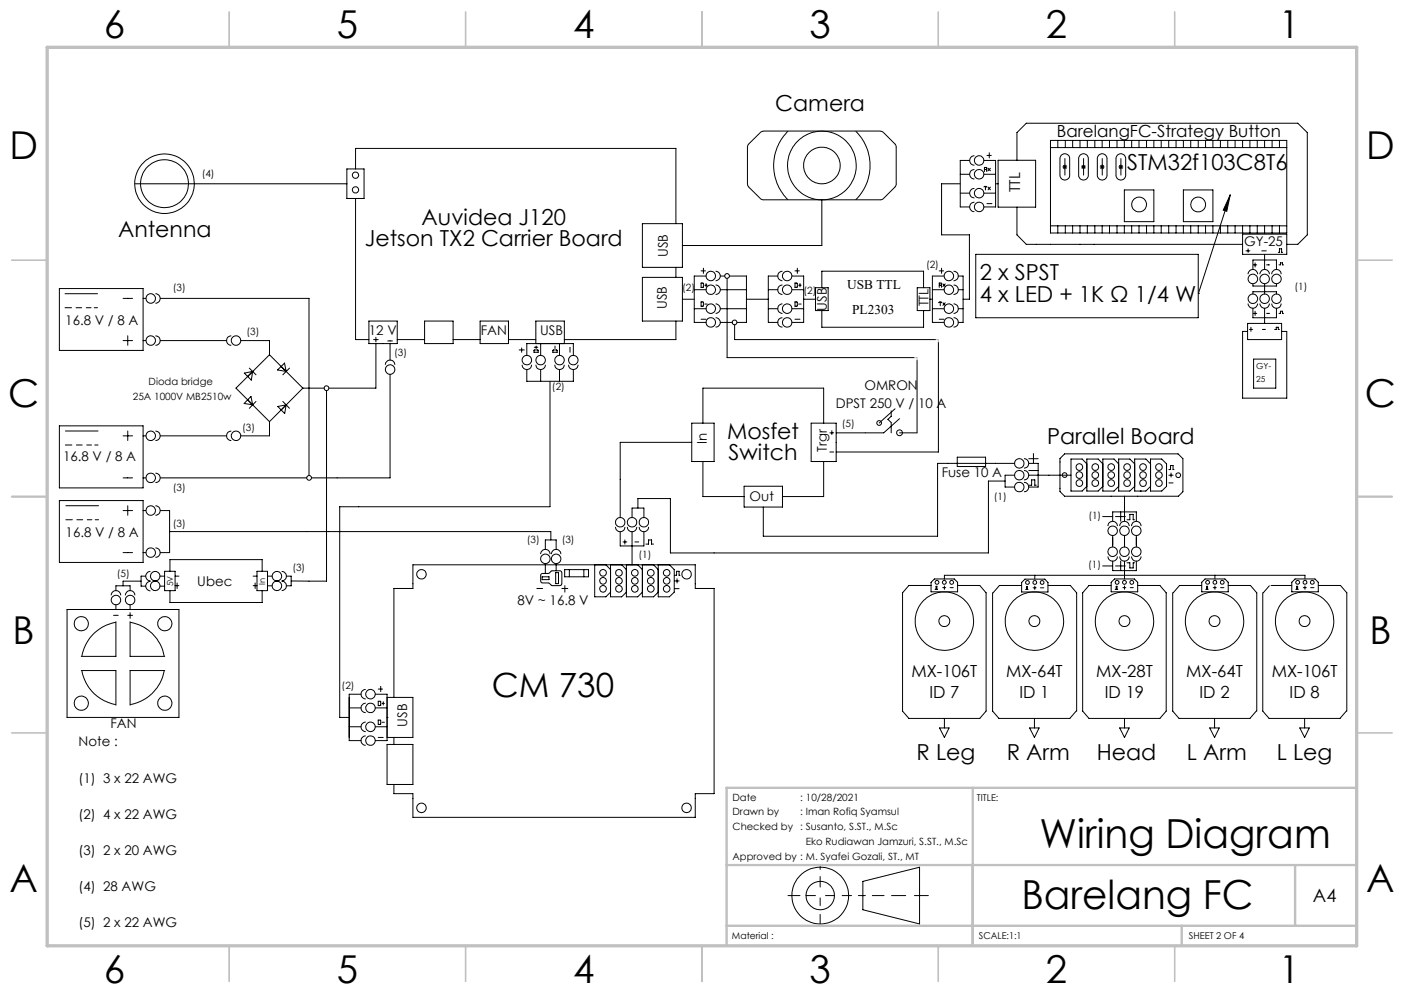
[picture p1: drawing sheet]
<svg xmlns="http://www.w3.org/2000/svg" width="297mm" height="210mm" viewBox="0 0 297 210" stroke-linecap="round" stroke-linejoin="round" font-family="sans-serif">
<g fill="none" stroke="#000" stroke-width=".21">
<path d="M28.5 38.9h44.9M73.4 35.7h3.6v6.3h-3.6zM75.2 35.7v-4.3h67.8v15.9M158.4 30.4l2.6-2.5 .5-.2 24.9 .1 .4 .2 2.6 2.6 .2 .4v8l-.2 .5-2.5 2.5-.5 .3h-25.1l-.3-.2-2.6-2.5-.2-.5-.1-8.1zM166.7 27.7a10.2 10.2 0 0 0 0 14.6M181 27.7a10.2 10.2 0 0 1 0 14.6M203.1 36.9h2M203.1 38.9h-3.9v10.8h5.9v13.6h-1.4M205.1 33.9h-2v9.9h2M206.1 32.9a1.01 1.01 0 0 0-1 1 1.01 1.01 0 0 0 1 1.1M206.1 35.8a1.01 1.01 0 0 0-1 1 1.01 1.01 0 0 0 1 1M206.1 39.9a1.01 1.01 0 0 0-1 1 1.01 1.01 0 0 0 1 1"/>
<path d="M208.1 33.9h2.5v9.9h-2.5M208.1 39.5l.1-.1 .5 .1M208.1 36.9h2.5M208.2 35.8h.4M208.5 39.4v.8M208.6 35.8l.1-.3-.5-.1v.9M208.6 35.8l.1 .5M208.8 32.9h.9M209 35.6l.5 .5M209 39.6l.5 .5M209.3 32.3v1.1M209.5 35.6l-.5 .5"/>
<path d="M209.5 39.6l-.5 .5M210.6 38.9h.5M211.1 33.9h8v9.9h-8zM215.1 33.9v-5.9l2-1.9h57.4l2 1.9v21.7l-2 2h-2.3M222.2 29.7h50v19.6h-50zM222.2 31.2h50M223.8 29.7v1.5M224.6 32.8a1.03 1.03 0 0 1 1.1-.2 1.03 1.03 0 0 1 .6 .9v3.6a1.02 1.02 0 0 1-1.1 1 1.02 1.02 0 0 1-1-1v-3.7zM224.8 35.3h.9M224.9 35l.7 .7M225.2 34.8v1M225.4 29.7v1.5"/>
<path d="M225.6 35l-.7 .7M226.9 29.7v1.5M228.5 29.7v1.5M228.5 32.8a1.03 1.03 0 0 1 1.1-.2 1.03 1.03 0 0 1 .6 .9v3.6a1.02 1.02 0 0 1-1 1 1.02 1.02 0 0 1-1-1v-3.7zM228.7 35.3h1M228.8 35l.8 .7M229.2 34.8v1M229.6 35l-.8 .7M230 29.7v1.5M231.6 29.7v1.5M232.4 32.9a1.02 1.02 0 0 1 1.1-.3 1.02 1.02 0 0 1 .7 .9v3.6a1.02 1.02 0 0 1-1 1 1.02 1.02 0 0 1-1.1-1v-3.7zM232.7 35.3h.9"/>
<path d="M232.8 35l.7 .7M233.2 29.7v1.5M233.2 34.8v1M233.5 35l-.7 .7M234.7 29.7v1.5M236.3 29.7v1.5M236.4 32.8a1.03 1.03 0 0 1 1.1-.2 1.03 1.03 0 0 1 .6 .9v3.6a1.02 1.02 0 0 1-1 1 1.02 1.02 0 0 1-1-1v-3.7zM236.6 35.3h1M236.7 35l.8 .7M237.1 34.8v1M237.5 35l-.8 .7M237.8 29.7v1.5"/>
<path d="M239.4 29.7v1.5M240.9 29.7v1.5M242.5 29.7v1.5M244.1 29.7v1.5M245.6 29.7v1.5M247.2 29.7v1.5M248.8 29.7v1.5M250.3 29.7v1.5M251.9 29.7v1.5M253.5 29.7v1.5M255 29.7v1.5M256.6 29.7v1.5"/>
<path d="M258.2 29.7v1.5M259.7 29.7v1.5M261.3 29.7v1.5M262.9 29.7v1.5M264.4 29.7v1.5M266 29.7v1.5M267.5 29.7v1.5M269.1 29.7v1.5M270.7 29.7v1.5M75.2 42v29.8h2.8M135.9 58.7h8.5v9.2h-8.5zM135.9 47.3h8.5v9.2h-8.5z"/>
<path d="M143 56.5v2.2M148.3 59.9l.5 .1-.1 .8h-.4zM148.3 57.3h.9M148.8 56.7v1.1M149.4 58.4h-2.5v9.8h2.5M149.4 60v.7M151.4 57.4a1.01 1.01 0 0 1 1 1 1.01 1.01 0 0 1-1 1M152.4 58.4h.9M153.8 58.9v16.7h39.7M154.3 58.4h3.6v9.8h-2M164.5 58.4h-2v9.8h2M165.5 57.4a1.01 1.01 0 0 0-1 1 1.01 1.01 0 0 0 1 1"/>
<path d="M167.5 58.4h2.5v9.8h-2.5M168.2 57.3h.9M168.2 59.9l.5 .1-.1 .8h-.4zM168.7 56.7v1.1M169.2 60v.7M173.8 42.3v9.6h-29.4M198.7 57.3h.9M199.2 56.7v1.1M199.7 58.4h-2.5v9.8h2.5M201.7 57.4a1.01 1.01 0 0 1 1 1 1.01 1.01 0 0 1-1 1M202.7 58.4h1v9.8h-1M203.1 40.8h2"/>
<path d="M206.1 42.7a1.01 1.01 0 0 0-1 1.1 1.01 1.01 0 0 0 1 1M206.4 53.8h47.1v13.4h-47.1zM208.1 40.8h2.5M208.8 43.1h1M215.1 43.8v5.9l2 2h45.8M222.2 47.8h50M223.8 47.8v1.5M225.4 47.8v1.5M226.9 47.8v1.5M228.5 47.8v1.5M230 47.8v1.5M231.6 47.8v1.5"/>
<path d="M233.2 47.8v1.5M234.7 47.8v1.5M236.3 47.8v1.5M237.8 40.2h6.3v6.7h-6.3zM237.8 47.8v1.5M239.4 47.8v1.5M240.9 47.8v1.5M242.5 47.8v1.5M244.1 47.8v1.5M245.6 47.8v1.5M247.2 47.8v1.5M248.8 47.8v1.5"/>
<path d="M250.3 40.2h6.3v6.7h-6.3zM250.3 47.8v1.5M251.9 47.8v1.5M253.5 47.8v1.5M255 47.8v1.5M256.6 47.8v1.5M258.2 47.8v1.5M259.7 47.8v1.5M260.2 41.2l-6.7 20.9M260.2 41.2l-.7 3.5-.7-.3zM261.3 47.8v1.5M262.9 49.5h9.3v4.3h-9.3z"/>
<path d="M262.9 47.8v1.5M263.6 53h.8M264 58a1.01 1.01 0 0 1 1-1 1.01 1.01 0 0 1 1 1M264 52.6v.8M264.4 47.8v1.5M265 57v-2h5v2M265 60v.5h5v-.5M265.2 56h.7M265.5 55.6v.9M266 47.8v1.5M266.5 58a1.01 1.01 0 0 1 1-1 1.01 1.01 0 0 1 1 1M266.9 53h1"/>
<path d="M267.5 47.8v1.5M267.5 53.8v3.2M267.5 60v2.2M267.9 56h.7M269 58a1.01 1.01 0 0 1 1-1 1.01 1.01 0 0 1 1 1M269.1 47.8v1.5M270.4 53.4h.3v-.8h.4v.8h.2M270.5 56h.4v-.4h.4v.4h.2M270.7 47.8v1.5M12.6 61h17.7v13.1h-17.7zM13.8 62.1h6.8M13.8 65.1h1.3"/>
<path d="M16.1 65.1h1.2M18.2 65.1h1.1M19.9 65.1h.7M26 63.1h2M26 72h2M27 71v2M30.3 63.1h.6M30.3 72h.6M32.9 71a1.01 1.01 0 0 1 1 1 1.01 1.01 0 0 1-1 1M32.9 62.1a1.01 1.01 0 0 1 1 1 1.01 1.01 0 0 1-1 1M33.9 63.1h31.5v37.5M33.9 72h14"/>
<path d="M48.9 71a1.01 1.01 0 0 0-1 1 1.01 1.01 0 0 0 1 1M50.9 72h6.1v3M52.7 77.8l1.5 1.5M53.4 78.6l-1 1M53.4 78.6l-.2 1.8-.8-.8M53.4 78.6l-1.7 .3 .7 .7M57 75l7.1 7.1M57 75l-7.1 7.1 7.1 7.1M58.7 78.2l1.5-1.4 .3 1.8zM61.2 77.8l-1.4 1.5M78 67.9h6v4.8h-6zM79 71.8h1"/>
<path d="M79.5 71.3v1M79.5 72.7v9.4h-9.9M81.5 77.1a1.01 1.01 0 0 1 1-.9 1.01 1.01 0 0 1 1 .9M82 72.1h1M82.5 79.2v21.9h-16.6M82.5 72.7v3.5M84 71.8h5.8M89.8 67.9h6v4.8h-6zM95.8 71.8h5.8M101.6 67.9h6v4.8h-6zM107.6 71.8h5.7M109.8 74h1.1"/>
<path d="M110.3 73.6v.9M110.5 77.1a1.01 1.01 0 0 0 1 1.1 1.01 1.01 0 0 0 1-1.1M111.4 75.2v-2.5h9.9v2.5M111.4 78.2v2.4h9.9v-2.4M113 74h.8v.5h-.8zM113 73.4h.8M113.3 77.1a1.01 1.01 0 0 0 1.1 1.1 1.01 1.01 0 0 0 1-1.1M113.3 72.7v-4.8h6.1v4.8M113.4 73.2v.5M114.4 72.7v2.5M114.4 78.2v2.4M116.9 74.1l.9-.1 .1 .5h-1z"/>
<path d="M117.4 77.1a1.01 1.01 0 0 0 1 1.1 1.01 1.01 0 0 0 1-1.1M117.4 73.2v.5M118.4 72.7v2.5M118.4 78.2v2.4M120.3 77.1a1.01 1.01 0 0 0 1 1.1 1.01 1.01 0 0 0 1-1.1M120.6 73.4v1.1M143 67.9v3.9h-23.6M144.4 63.3h2.5M146.9 65.3h2.5M146.9 61.3h2.5M148.3 63.8l.5 .2-.1 .8h-.4zM148.3 67.5h1.1"/>
<path d="M149.1 60.3h.5M149.1 64.3h.5M151.4 67.2a.99 .99 0 0 1 1 1 .99 .99 0 0 1-1 1M151.4 64.3a1.01 1.01 0 0 1 1 1 1.01 1.01 0 0 1-1 1M151.4 60.3a1.01 1.01 0 0 1 1 1 1.01 1.01 0 0 1-1 1M152.4 65.3h5.5M152.4 68.2h2.5M152.4 61.3h5.5M155.4 68.7v3.1h42.6M157.9 63.3h4.6M162.5 65.3h2M162.5 61.3h2"/>
<path d="M165.5 60.3a1.01 1.01 0 0 0-1 1 1.01 1.01 0 0 0 1 1M165.5 64.3a1.01 1.01 0 0 0-1 1 1.01 1.01 0 0 0 1 1M165.5 67.2a.99 .99 0 0 0-1 1 .99 .99 0 0 0 1 1M167.5 65.3h2.5M167.5 61.3h2.5M168.2 67.5h1M168.2 63.8l.5 .2-.1 .8h-.4zM168.9 60.3h.6M168.9 64.3h.6M170 63.3h2.5M172.5 60.8h2.7v4.9h-2.7zM173.8 60.8v-3.4h21.6v3.4"/>
<path d="M173.8 65.7v3.5h21.6v-3.5M194 76.2v15.3h-3.7M194 60.8h2.7v4.9h-2.7zM196.7 63.3h.5M197.2 65.3h2.5M197.2 61.3h2.5M198.5 72.3v23.3h-21.6M198.6 64l.1-.1 .5 .1M198.7 67.5h1M198.7 60.3h.4M198.9 63.9v.8M199.1 60.3l.1-.3-.5-.1v.9"/>
<path d="M199.1 60.3l.1 .5M199.5 60l.5 .6M199.5 64l.5 .6M200 60l-.5 .6M200 64l-.5 .6M201.7 60.3a1.01 1.01 0 0 1 1 1 1.01 1.01 0 0 1-1 1M201.7 64.3a1.01 1.01 0 0 1 1 1 1.01 1.01 0 0 1-1 1M201.7 67.2a.99 .99 0 0 1 1 1 .99 .99 0 0 1-1 1M202.7 65.3h1M202.7 61.3h1M253.5 62.1h.1M263.9 68.4h7.2v3.4h-7.2z"/>
<path d="M263.9 70.1h-1v14.1h9.3v-14.1h-1.1M264 64.2a1.01 1.01 0 0 0 1 1 1.01 1.01 0 0 0 1-1M264.3 69.7h.7M264.6 69.2v.9M265 65.2v2h5v-2M265 62.2v-.5h5v.5M265.2 66.3h.7M265.2 75.9h4.7v6.2h-4.7zM265.5 65.8v.9M266.5 64.2a1.01 1.01 0 0 0 1 1 1.01 1.01 0 0 0 1-1M267.1 69.7h.6M267.5 65.2v3.2"/>
<path d="M267.9 66.3h.7M269 64.2a1.01 1.01 0 0 0 1 1 1.01 1.01 0 0 0 1-1M269.6 69.7h.4v-.5h.4v.5h.3M270.5 66.3h.4v-.5h.4v.5h.2M12.6 90.1h17.7v13.1h-17.7zM13.8 94.1h1.4M13.8 91.1h6.9M16.2 94.1h1.2M18.3 94.1h1.1M20 94.1h.7M26 92.2h2M27 91.1v2.1"/>
<path d="M30.3 92.2h.6M32.9 91.1a1.01 1.01 0 0 1 1 1.1 1.01 1.01 0 0 1-1 1M33.9 92.2h14M48.9 91.1a1.01 1.01 0 0 0-1 1.1 1.01 1.01 0 0 0 1 1M53.1 83.8l.3 1.8-1.8-.3zM53.4 85.6l-.7 .8M54.2 84.9l-.8 .7M57 89.2v3h-6.1M59.8 84.9l.7 .7M60.5 85.6l-.3 1.8-.7-.7M60.5 85.6l-1 1.1M60.5 85.6l-1.7 .4 .7 .7"/>
<path d="M60.5 85.6l.7 .8M64.1 82.1l-7.1 7.1M64.1 82.1h4.5M69.1 82.6v40.3h-7.5M116.3 80.6v26.6h-44.4v44.5h2M146.3 89.5h4.8v8.1h-4.8zM146.3 93.5h-15.1v16M148.7 89.5v-7.4h25.5v7.4M148.7 97.6v7.4h8.7M171.6 89.5h5.3v8.1h-5.3zM174.2 97.6v7.4h-8.7M175.5 91.5h.9"/>
<path d="M175.5 95.6h.9M176 91.1v.8M188.5 86.9v1.1l-.7 .7 .7 .7v2.1M189.3 86.5l-3.3 3M190.3 88.5l-3.4 3h-10M202.5 96.7h6v2h-6zM214.6 98h-16.3v15.4h-36.8v-6.2M216.6 99.5a.99 .99 0 0 1 1 1 .99 .99 0 0 1-1 1M216.6 97a1.01 1.01 0 0 1 1 1 1.01 1.01 0 0 1-1 1M217.6 97h2M217.6 98h2v5h-2M217.6 99.5h2"/>
<path d="M218.6 95.9v2.1M224.2 97l1-1h24l1 1v7l-.9 .9h-24.1l-1-.9zM229.9 98.1l-1-1h-2.3v6.7h2.3l1-.9M233.3 98.1l-1-1h-2.4v6.7h2.4l1-.9M236.6 98.1l-.9-1h-2.4v6.7h2.4l.9-.9M240 98.1l-1-1h-2.4v6.7h2.4l1-.9M243.4 97.1h2.3l1.1 1v4.8l-1.1 .9h-2.3zM243.4 98.1l-1-1h-2.4v6.7h2.4l1-.9M247.3 99.3h.3v-.8h.5v.8h.3M12.6 105.9h17.7v13h-17.7zM13.9 109.9h1.4M13.9 107h6.9"/>
<path d="M16.3 109.9h1.2M18.5 109.9h.9M20.1 109.9h.7M26 108h2M26 116.9h2M26 101.1h2M27 107v2M30.3 108h.6M30.3 116.9h.6M30.3 101.1h.6M32.9 107a1.01 1.01 0 0 1 1 1 1.01 1.01 0 0 1-1 1M32.9 115.9a.99 .99 0 0 1 1 1 .99 .99 0 0 1-1 1"/>
<path d="M32.9 100.1a.99 .99 0 0 1 1 1 .99 .99 0 0 1-1 1M33.9 108h2v8.9h-2M33.9 101.1h31M35.9 112.4h80.6v1.8M114.4 117.2a1.01 1.01 0 0 1 1-1 1.01 1.01 0 0 1 1 1M115.4 116.2v-2h2.3v2M115.4 119.2v2.1M116.6 117.2a1.01 1.01 0 0 1 1-1 1.01 1.01 0 0 1 1 1M117.7 119.2v1.5M125.8 119.4v6.8h2.4l1-1M128.2 119.4l1 1.1M129.2 119.4v6.8h2.3l1-1"/>
<path d="M130.2 111.4a.99 .99 0 0 0 1 1.1 .99 .99 0 0 0 1-1.1M131.2 112.5v3h5v-3M131.5 119.4l1 1.1M131.8 114.6h.8M132.2 114.2v.9M132.5 119.4v6.8h2.4l1-1M132.7 111.4a.99 .99 0 0 0 1 1.1 .99 .99 0 0 0 1-1.1M133.7 109.5v-2.1h2.5v2.1M133.7 112.5v6.9M134.3 114.6h.8M134.9 119.4l1 1.1M135.2 111.4a.99 .99 0 0 0 1 1.1 .99 .99 0 0 0 1-1.1"/>
<path d="M135.9 119.4v6.8h2.4l.9-1M136.6 115.1h.6v-.9h.6v.9h.5M138.3 119.4l.9 1.1M139.2 119.4v6.8h2.4l1-1v-4.7l-1-1.1M157.4 102.8h8.1v4.4h-8.1zM212.6 101.7h-3.5v15.2h-67.3v-11.5h-6.9v2M214.6 100.5h-2v2.5h2M216.6 102a.99 .99 0 0 1 1 1 .99 .99 0 0 1-1 1M217.6 102.6h.6v-1.1h.7v1.1h.3M217.6 100.5h9M233.3 109.2h2.1M233.3 119.7h2.1"/>
<path d="M234.4 111.3a1.01 1.01 0 0 1 1-1.1 1.01 1.01 0 0 1 1 1.1M234.4 117.7a1.01 1.01 0 0 0 1 1 1.01 1.01 0 0 0 1-1M235.4 110.2v-1.9h5v1.9M235.4 118.7v2h5v-2M235.4 113.2v2.5M236 109.2h2.1M236 119.7h2.1M236.9 111.3a1.01 1.01 0 0 1 1-1.1 1.01 1.01 0 0 1 1 1.1M236.9 117.7a1.01 1.01 0 0 0 1 1 1.01 1.01 0 0 0 1-1M237.1 108.3v1.9M237.1 118.7v2M237.9 104.9v5.3"/>
<path d="M237.9 113.2v2.5M237.9 118.7v3.7M238.4 109.9h.6v-1.1h.7v1.1h.3M238.4 119h.6v1.1h.7v-1.1h.3M239.4 111.3a1.01 1.01 0 0 1 1-1.1 1.01 1.01 0 0 1 1 1.1M239.4 117.7a1.01 1.01 0 0 0 1 1 1.01 1.01 0 0 0 1-1M240.4 113.2v2.5M241.2 103.8h.1M247.3 100.5h.8M247.3 102.1h.8M247.7 100v.9M14.2 128.9h23.7v22.8h-23.7z"/>
<path d="M23.5 125.9a1.01 1.01 0 0 1 1-1 1.01 1.01 0 0 1 1 1M24 130.1h1M24.5 131.6a8.8 8.8 0 0 0-7.2 7.2M24.5 124.9v-1h3v1M24.5 131.5v7.3h-7.3M24.5 127.9v1M26.5 125.9a1.01 1.01 0 0 1 1-1 1.01 1.01 0 0 1 1 1M27 130.1h1M27.5 131.5v7.3h7.4M27.5 127.9v1M27.5 129.6v1.2M27.5 131.6a8.8 8.8 0 0 1 7.2 7.2"/>
<path d="M29.8 122.9h-3.8v1M30.8 121.8h-1v2.2h1M31.8 122.9a1.01 1.01 0 0 0-1 1 1.01 1.01 0 0 0 1 1M31.8 120.9a1.01 1.01 0 0 0-1 1 1.01 1.01 0 0 0 1 1M33.8 121.8h1M33.8 124h1M34.8 120.8h2.2v4.1h-2.2zM35.9 120.8v-2.5h19.6v2.5M35.9 124.9v2.5h19.6v-2.5M37 123.9h.9M37 121.8h.9M37.5 123.3v1.2"/>
<path d="M53.6 123.9h.8M53.6 121.8h.8M54 123.3v1.2M54.4 120.8h2.2v4.1h-2.2zM56.6 121.8h1M56.6 123.9h1M59.6 120.9a1.01 1.01 0 0 1 1 1 1.01 1.01 0 0 1-1 1M59.6 122.9a1.01 1.01 0 0 1 1 1 1.01 1.01 0 0 1-1 1M60.6 121.8h1v2.1h-1M113.6 124.5h1.2M114.4 121.5l.3-.2h1.3l.7-.6h1.9l.3 .4-.1 2.6-.4 .2h-1.6l-.7-.6-1.6-.1-.1-.3zM114.7 122h1.4v.6h-1.4z"/>
<path d="M117.5 121.1h.6v2.3h-.6zM118.9 124.5h1.2M119.5 120.5h5v1.5h-5zM119.5 123.9v1.3M120.4 120.5v1.5M123.5 120.5v1.5M142.8 121.7h.3v-.9h.6v.9h.2M142.8 124.5h.9M142.8 122.9h.9M143.2 122.4v.9M197 123.8h-4.7l-1.4 1.6v25l1.4 1.5h15l1.3-1.5v-25l-1.3-1.6h-4.7M197.7 122.4h4.2l.7 .7v2.1h-5.6v-2.1z"/>
<path d="M197.8 124.6h.2v-.6h.2v.6h.1M199.4 124.3h.7M199.8 122.4v-.7h76.2v.7M199.8 123.9v.7M201 124.3h.6M210 125.4v25l1.3 1.5h15l1.3-1.5M216.1 123.2l.7-.7h4.2l.7 .7v2h-5.6zM216.1 123.8h-4.7l-1.3 1.6M217 124.7h.1v-.7h.2v.7h.2M218.5 124.3h.7M218.9 121.7v.7M218.9 124v.7"/>
<path d="M220.1 124.3h.7M221.7 123.8h4.7l1.4 1.6v25M235.1 123.1l.7-.7h4.2l.7 .7v2.1h-5.6zM235.1 123.8h-4.7l-1.4 1.6v25l1.4 1.5h15l1.3-1.5v-25l-1.3-1.6h-4.7M235.9 124.6h.2v-.6h.2v.6h.1M237.5 124.3h.7M237.9 123.9v.7M239.1 124.3h.6M248.1 125.4v25l1.3 1.5h15l1.3-1.5M254.2 123.1l.7-.7h4.2l.7 .7v2.1h-5.6zM254.2 123.8h-4.7l-1.3 1.6M255.1 124.6h.1v-.6h.2v.6h.2"/>
<path d="M256.6 124.3h.7M257 121.7v.7M257 123.9v.7M258.2 124.3h.7M259.8 123.8h4.7l1.4 1.6v25M267.1 125.4v25l1.4 1.5h15l1.3-1.5M268.6 123.8l-1.4 1.6M268.8 123.8h4.5M274 122.4h4.2l.7 .7v2.1h-5.6v-2.1zM274.1 124.6h.2v-.6h.2v.6h.1M275.7 124.3h.6M276 123.9v.7"/>
<path d="M277.2 124.3h.8M278.9 123.8h4.7l1.3 1.6v25M17.2 141.8h7.3v7.3M17.3 141.8a8.8 8.8 0 0 0 7.2 7.2M34.7 141.8a8.9 8.9 0 0 1-7.2 7.2M34.9 141.8h-7.4v7.3M73.9 149.7h2.5M73.9 153.7h2.5M76.4 146.8h-2.5v9.8h2.5M77.4 148.7a.99 .99 0 0 0-1 1 .99 .99 0 0 0 1 1M77.4 152.7a1.01 1.01 0 0 0-1 1 1.01 1.01 0 0 0 1 1M77.4 145.8a1.01 1.01 0 0 0-1 1 1.01 1.01 0 0 0 1 1"/>
<path d="M77.4 155.6a.99 .99 0 0 0-1 1 .99 .99 0 0 0 1 1M79.4 146.8h2.5v9.8h-2.5M79.4 149.7h2.5M79.4 153.7h2.5M80 148.3l.5 .1-.1 .8h-.4zM80 152.3l.5 .1-.1 .8h-.4zM80 156h1.1M80 145.7h.9M80.5 145.2v1.1M80.8 152.7h.5M80.8 148.8h.5M81.1 148.4v.7"/>
<path d="M81.9 151.7h.1M81.9 147.5h5.4v8.5h-5.4M81.9 157.4h5.4v8.5h-5.4zM83.3 147.5v-23h4v-5.1h59.8v5.1h4v43.3h-4v5.1h-59.8v-5.1h-4v-1.9M83.3 156v1.4M198.8 153.9h2l-1 2.1zM199.8 151.9v2M217.8 153.9h2l-1 2.1zM218.8 151.9v2M236.9 153.9h2l-1 2.1zM237.9 151.9v2M255.9 153.9h2l-1 2.1z"/>
<path d="M256.9 151.9v2M275 153.9h2l-1 2.1zM276 151.9v2M166.7 189.4h2.5M170.5 189.4h2M173.5 182.9v1M173.5 185.4v2.2M173.5 189.9v1.6M173.5 193.4v2M174.6 189.4h1.9M178.2 189.4h1.9M181.6 189.4h1.5"/>
<path d="M182.5 186.4l12-3v12l-12-3zM184.5 189.4h2.5M188.6 189.4h3M193.4 189.4h3"/>
<circle cx="34.8" cy="38.8" r="5.1"/>
<circle cx="34.8" cy="38.8" r="6.3"/>
<circle cx="75.2" cy="37.1" r=".67"/>
<circle cx="173.9" cy="35" r="7.3"/>
<circle cx="173.9" cy="35" r="3.9"/>
<circle cx="207.1" cy="33.9" r="1.01"/>
<circle cx="207.1" cy="36.9" r="1"/>
<circle cx="75.2" cy="40.2" r=".67"/>
<circle cx="150.4" cy="58.4" r="1.01"/>
<circle cx="153.8" cy="58.4" r=".5"/>
<circle cx="166.5" cy="58.4" r="1"/>
<circle cx="200.7" cy="58.4" r="1.01"/>
<circle cx="207.1" cy="43.8" r="1.01"/>
<circle cx="207.1" cy="40.8" r="1"/>
<circle cx="241" cy="43.2" r="1.56"/>
<circle cx="253.5" cy="43.3" r="1.56"/>
<circle cx="265" cy="59" r="1.01"/>
<circle cx="267.5" cy="59" r="1.01"/>
<circle cx="270" cy="59" r="1"/>
<circle cx="31.9" cy="72" r="1"/>
<circle cx="31.9" cy="63.1" r="1.01"/>
<circle cx="49.9" cy="72" r="1"/>
<circle cx="82.5" cy="78.1" r="1"/>
<circle cx="111.4" cy="76.1" r=".99"/>
<circle cx="114.4" cy="76.2" r="1"/>
<circle cx="118.4" cy="76.2" r=".99"/>
<circle cx="121.3" cy="76.2" r="1"/>
<circle cx="150.4" cy="61.3" r="1"/>
<circle cx="150.4" cy="68.2" r="1"/>
<circle cx="150.4" cy="65.3" r="1.01"/>
<circle cx="155.4" cy="68.2" r=".49"/>
<circle cx="166.5" cy="65.3" r="1"/>
<circle cx="166.5" cy="68.2" r=".99"/>
<circle cx="166.5" cy="61.3" r=".99"/>
<circle cx="200.7" cy="65.3" r="1.01"/>
<circle cx="200.7" cy="61.3" r="1"/>
<circle cx="200.7" cy="68.2" r="1"/>
<circle cx="265" cy="63.2" r="1"/>
<circle cx="267.5" cy="63.2" r="1"/>
<circle cx="270" cy="63.2" r=".99"/>
<circle cx="31.9" cy="92.2" r="1.01"/>
<circle cx="49.9" cy="92.2" r="1"/>
<circle cx="69.1" cy="82.1" r=".5"/>
<circle cx="186" cy="89.5" r=".49"/>
<circle cx="190.3" cy="91.5" r=".62"/>
<circle cx="215.6" cy="98" r="1"/>
<circle cx="228.3" cy="98.8" r=".69"/>
<circle cx="231.7" cy="98.8" r=".71"/>
<circle cx="235.1" cy="98.8" r=".7"/>
<circle cx="238.4" cy="98.8" r=".71"/>
<circle cx="241.8" cy="98.8" r=".71"/>
<circle cx="245.2" cy="98.8" r=".69"/>
<circle cx="31.9" cy="108" r="1.01"/>
<circle cx="31.9" cy="116.9" r="1"/>
<circle cx="31.9" cy="101.1" r="1"/>
<circle cx="65.4" cy="101.1" r=".49"/>
<circle cx="115.4" cy="118.2" r="1"/>
<circle cx="117.6" cy="118.2" r="1.01"/>
<circle cx="131.2" cy="110.4" r="1"/>
<circle cx="133.7" cy="110.4" r="1"/>
<circle cx="136.2" cy="110.4" r="1"/>
<circle cx="215.6" cy="103" r="1"/>
<circle cx="215.6" cy="100.5" r="1"/>
<circle cx="225.2" cy="100.5" r=".49"/>
<circle cx="228.3" cy="102.2" r=".71"/>
<circle cx="228.3" cy="100.5" r=".69"/>
<circle cx="231.7" cy="102.2" r=".71"/>
<circle cx="231.7" cy="100.5" r=".71"/>
<circle cx="235.1" cy="102.2" r=".71"/>
<circle cx="235.1" cy="100.5" r=".7"/>
<circle cx="235.4" cy="116.7" r="1.01"/>
<circle cx="235.4" cy="112.2" r="1"/>
<circle cx="237.9" cy="116.7" r="1.01"/>
<circle cx="237.9" cy="112.2" r="1"/>
<circle cx="238.4" cy="102.2" r=".71"/>
<circle cx="238.4" cy="100.5" r=".71"/>
<circle cx="240.4" cy="116.7" r="1.01"/>
<circle cx="240.4" cy="112.2" r="1"/>
<circle cx="241.8" cy="102.2" r=".71"/>
<circle cx="241.8" cy="100.5" r=".71"/>
<circle cx="245.2" cy="102.2" r=".7"/>
<circle cx="245.2" cy="100.5" r=".69"/>
<circle cx="249.2" cy="100.5" r=".51"/>
<circle cx="17.2" cy="131.9" r="1.51"/>
<circle cx="24.5" cy="126.9" r="1"/>
<circle cx="27.5" cy="126.9" r="1"/>
<circle cx="32.8" cy="123.9" r="1.01"/>
<circle cx="32.8" cy="121.8" r="1"/>
<circle cx="34.9" cy="131.9" r="1.51"/>
<circle cx="58.6" cy="121.8" r="1"/>
<circle cx="58.6" cy="123.9" r="1.01"/>
<circle cx="89.2" cy="121.5" r="1"/>
<circle cx="127.6" cy="124.5" r=".71"/>
<circle cx="127.6" cy="121.1" r=".71"/>
<circle cx="127.6" cy="122.8" r=".71"/>
<circle cx="130.9" cy="124.5" r=".71"/>
<circle cx="130.9" cy="121.1" r=".69"/>
<circle cx="130.9" cy="122.8" r=".69"/>
<circle cx="134.3" cy="124.5" r=".71"/>
<circle cx="134.3" cy="121.1" r=".71"/>
<circle cx="134.3" cy="122.8" r=".71"/>
<circle cx="137.7" cy="124.5" r=".71"/>
<circle cx="137.7" cy="121.1" r=".7"/>
<circle cx="137.7" cy="122.8" r=".7"/>
<circle cx="141" cy="124.5" r=".71"/>
<circle cx="141" cy="121.1" r=".71"/>
<circle cx="141" cy="122.8" r=".71"/>
<circle cx="145.2" cy="121.5" r="1"/>
<circle cx="198.2" cy="123.2" r=".41"/>
<circle cx="199.8" cy="123.2" r=".4"/>
<circle cx="199.8" cy="131.4" r="6.2"/>
<circle cx="199.8" cy="131.3" r="1.15"/>
<circle cx="201.3" cy="123.2" r=".4"/>
<circle cx="217.4" cy="123.2" r=".39"/>
<circle cx="218.8" cy="131.4" r="6.2"/>
<circle cx="218.8" cy="131.3" r="1.15"/>
<circle cx="218.9" cy="123.2" r=".4"/>
<circle cx="220.5" cy="123.2" r=".4"/>
<circle cx="236.3" cy="123.2" r=".41"/>
<circle cx="237.9" cy="131.4" r="6.2"/>
<circle cx="237.9" cy="131.3" r="1.15"/>
<circle cx="237.9" cy="123.2" r=".4"/>
<circle cx="239.4" cy="123.2" r=".4"/>
<circle cx="255.5" cy="123.2" r=".39"/>
<circle cx="256.9" cy="131.4" r="6.2"/>
<circle cx="256.9" cy="131.3" r="1.15"/>
<circle cx="257" cy="123.2" r=".4"/>
<circle cx="258.6" cy="123.2" r=".4"/>
<circle cx="274.5" cy="123.1" r=".39"/>
<circle cx="276" cy="131.4" r="6.2"/>
<circle cx="276" cy="131.3" r="1.15"/>
<circle cx="276.1" cy="123.2" r=".4"/>
<circle cx="277.6" cy="123.2" r=".4"/>
<circle cx="17.2" cy="148.7" r="1.5"/>
<circle cx="34.9" cy="148.7" r="1.5"/>
<circle cx="78.4" cy="153.7" r="1.01"/>
<circle cx="78.4" cy="146.8" r="1.01"/>
<circle cx="78.4" cy="156.6" r="1"/>
<circle cx="78.4" cy="149.7" r="1"/>
<circle cx="89.2" cy="170.8" r="1"/>
<circle cx="145.2" cy="170.8" r="1"/>
<circle cx="173.5" cy="189.4" r="6"/>
<circle cx="173.5" cy="189.4" r="3"/>
</g>
<path d="M225.3 33.5v3.5M229.2 33.5v3.5M233.2 33.5v3.5M237.1 33.5v3.5" fill="none" stroke="#000" stroke-width=".21" stroke-dasharray="15.2 1.3 1.3 1.3"/>
<path d="M193.5 75.6h.5v.6M198 71.8h.5v.5M268.6 123.8h.2" fill="none" stroke="#c0c0c0" stroke-width=".21"/>
<g fill="none" stroke="#c0c0c0" stroke-width=".35">
<path d="M48.5 2.5v7.5M98.5 2.5v7.5M148.5 2.5v7.5M198.5 2.5v7.5M248.5 2.5v7.5M2.5 55h7.5M287 55h7.5M2.5 105h7.5M287 105h7.5M2.5 155h7.5M287 155h7.5M48.5 200v7.5"/>
<path d="M98.5 200v7.5M148.5 200v7.5M198.5 200v7.5M248.5 200v7.5"/>
</g>
<path d="M205.8 166.6v33.4M287 166.6h-133.3v33.4M153.7 195.8h133.3M153.7 182.9h133.3M250 195.8v4.2M274 183v12.8" fill="none" stroke="#c0c0c0" stroke-width=".5"/>
<path d="M10 10h277v190h-277z" fill="none" stroke="#c0c0c0" stroke-width=".7"/>
<path d="M260.2 41.2l-.7 3.5-.7-.3z" fill="#000"/>
<g font-size="8.5">
<text x="219.9" y="179.3">Wiring Diagram</text>
<text x="216.1" y="192.2">Barelang FC</text>
</g>
<g font-size="8.1">
<text x="22" y="8">6</text>
<text x="71.2" y="8">5</text>
<text x="121.2" y="8">4</text>
<text x="171.3" y="8">3</text>
<text x="221.3" y="8">2</text>
<text x="270.5" y="8">1</text>
<text x="2" y="33.6">D</text>
<text x="289" y="33.6">D</text>
<text x="1.7" y="86.1">C</text>
<text x="288.7" y="86.1">C</text>
<text x="2.7" y="136.1">B</text>
<text x="289.7" y="136.1">B</text>
<text x="2" y="188.6">A</text>
<text x="289" y="188.6">A</text>
<text x="22" y="208">6</text>
<text x="71.2" y="208">5</text>
<text x="121.2" y="208">4</text>
<text x="171.3" y="208">3</text>
<text x="221.3" y="208">2</text>
<text x="270.5" y="208">1</text>
</g>
<text font-size="7.1" x="104" y="147.4">CM 730</text>
<g font-size="4.7">
<text x="164" y="23.4">Camera</text>
<text x="238.4" y="35.9">STM32f103C8T6</text>
<text x="89.2" y="47.5">Auvidea J120</text>
<text x="25" y="50.1">Antenna</text>
<text x="77.2" y="52.1">Jetson TX2 Carrier Board</text>
<text x="207.3" y="59.3">2 x SPST</text>
<text x="207.3" y="63.8">4 x LED + 1K Ω 1/4 W</text>
<text x="153.8" y="92.9">Mosfet</text>
<text x="221.5" y="93.9">Parallel Board</text>
<text x="154.1" y="97.4">Switch</text>
<text x="193.9" y="160.6">R Leg</text>
<text x="212.9" y="160.6">R Arm</text>
<text x="232" y="160.6">Head</text>
<text x="251" y="160.6">L Arm</text>
<text x="270.1" y="160.6">L Leg</text>
</g>
<text font-size="3.9" x="277.7" y="190.7">A4</text>
<g font-size="3.5">
<text x="223.6" y="29">BarelangFC-Strategy Button</text>
<text x="192.8" y="143.1">MX-106T</text>
<text x="212.8" y="143.1">MX-64T</text>
<text x="231.9" y="143.1">MX-28T</text>
<text x="250.9" y="143.1">MX-64T</text>
<text x="269" y="143.1">MX-106T</text>
<text x="196.6" y="147.7">ID 7</text>
<text x="215.6" y="147.7">ID 1</text>
<text x="233.7" y="147.7">ID 19</text>
<text x="253.8" y="147.7">ID 2</text>
<text x="272.8" y="147.7">ID 8</text>
</g>
<text font-size="3.2" x="215.8" y="40.6" transform="rotate(-90 215.8 40.6)">TTL</text>
<g font-size="2.8">
<text x="263.2" y="52.1">GY-25</text>
<text x="141.3" y="54.4" transform="rotate(-90 141.3 54.4)">USB</text>
<text x="141.1" y="65.4" transform="rotate(-90 141.1 65.4)">USB</text>
<text x="174.9" y="65.7" transform="rotate(-90 174.9 65.7)">USB</text>
<text x="179.2" y="61.1">USB TTL</text>
<text x="196.4" y="64.8" transform="rotate(-90 196.4 64.8)">TTL</text>
<text x="13.8" y="68.8">16.8 V / 8 A</text>
<text x="78" y="70.8">12 V</text>
<text x="101.7" y="70.8">FAN</text>
<text x="114.2" y="70.8">USB</text>
<text x="180.3" y="66.5">PL2303</text>
<text x="182.9" y="82.5">OMRON</text>
<text x="176.8" y="86.3">DPST 250 V / 10 A</text>
<text x="149.5" y="93.9" transform="rotate(-90 149.5 93.9)">In</text>
<text x="174.9" y="95.6" transform="rotate(-90 174.9 95.6)">Trgr</text>
<text x="13.3" y="97.5">16.8 V / 8 A</text>
<text x="199.2" y="101">Fuse 10 A</text>
<text x="158.6" y="105.9">Out</text>
<text x="13.9" y="113.6">16.8 V / 8 A</text>
<text x="41.7" y="124">Ubec</text>
<text x="109.5" y="127.9">8V ~ 16.8 V</text>
<text x="23.3" y="153.9">FAN</text>
<text x="86.2" y="153.7" transform="rotate(-90 86.2 153.7)">USB</text>
<text x="16.6" y="157.9">Note :</text>
<text x="16.6" y="165.5">(1) 3 x 22 AWG</text>
<text x="16.6" y="173.2">(2) 4 x 22 AWG</text>
<text x="16.6" y="180.8">(3) 2 x 20 AWG</text>
<text x="16.6" y="188.4">(4) 28 AWG</text>
<text x="16.6" y="196.1">(5) 2 x 22 AWG</text>
</g>
<g font-size="2.1">
<text x="42.7" y="37.4">(4)</text>
<text x="195.9" y="56.7">(2)</text>
<text x="36.6" y="61.6">(3)</text>
<text x="144.3" y="61.6">(2)</text>
<text x="170" y="62.1">(2)</text>
<text x="273.9" y="61.4">(1)</text>
<text x="52.2" y="70.8">(3)</text>
<text x="83.4" y="75.3">(3)</text>
<text x="31.4" y="81.4">Dioda bridge</text>
<text x="116.8" y="82.5">(2)</text>
<text x="28.1" y="84.5">25A 1000V MB2510w</text>
<text x="51.3" y="91.1">(3)</text>
<text x="178.1" y="90.2">(5)</text>
<text x="36.6" y="103.8">(3)</text>
<text x="210.3" y="105.7">(1)</text>
<text x="36.6" y="111.4">(3)</text>
<text x="230.2" y="109.7">(1)</text>
<text x="111.4" y="114.9">(3)</text>
<text x="118.8" y="114.9">(3)</text>
<text x="135.1" y="117.9">(1)</text>
<text x="24.7" y="122">(5)</text>
<text x="61.8" y="120.7">(3)</text>
<text x="230.2" y="120.1">(1)</text>
<text x="72.3" y="145.6">(2)</text>
<text x="155" y="169.3">Date</text>
<text x="155" y="172.5">Drawn by</text>
<text x="169.3" y="169.3">: 10/28/2021</text>
<text x="169.3" y="172.5">: Iman Rofiq Syamsul</text>
<text x="155" y="175.6">Checked by</text>
<text x="169.3" y="175.6">: Susanto, S.ST., M.Sc</text>
<text x="170.5" y="178.7">Eko Rudiawan Jamzuri, S.ST., M.Sc</text>
<text x="155" y="181.8">Approved by : M. Syafei Gozali, ST., MT</text>
</g>
<g font-size="2">
<text x="206.7" y="169.3">TITLE:</text>
<text x="154.8" y="198.6">Material :</text>
<text x="207.1" y="198.6">SCALE:1:1</text>
<text x="251.5" y="198.6">SHEET 2 OF 4</text>
</g>
<g font-size="1.8">
<text x="265.7" y="78">GY-</text>
<text x="265.7" y="80.8">25</text>
<text x="36.6" y="124" transform="rotate(-90 36.6 124)">5V</text>
<text x="56.1" y="123.7" transform="rotate(-90 56.1 123.7)">In</text>
</g>
</svg>
